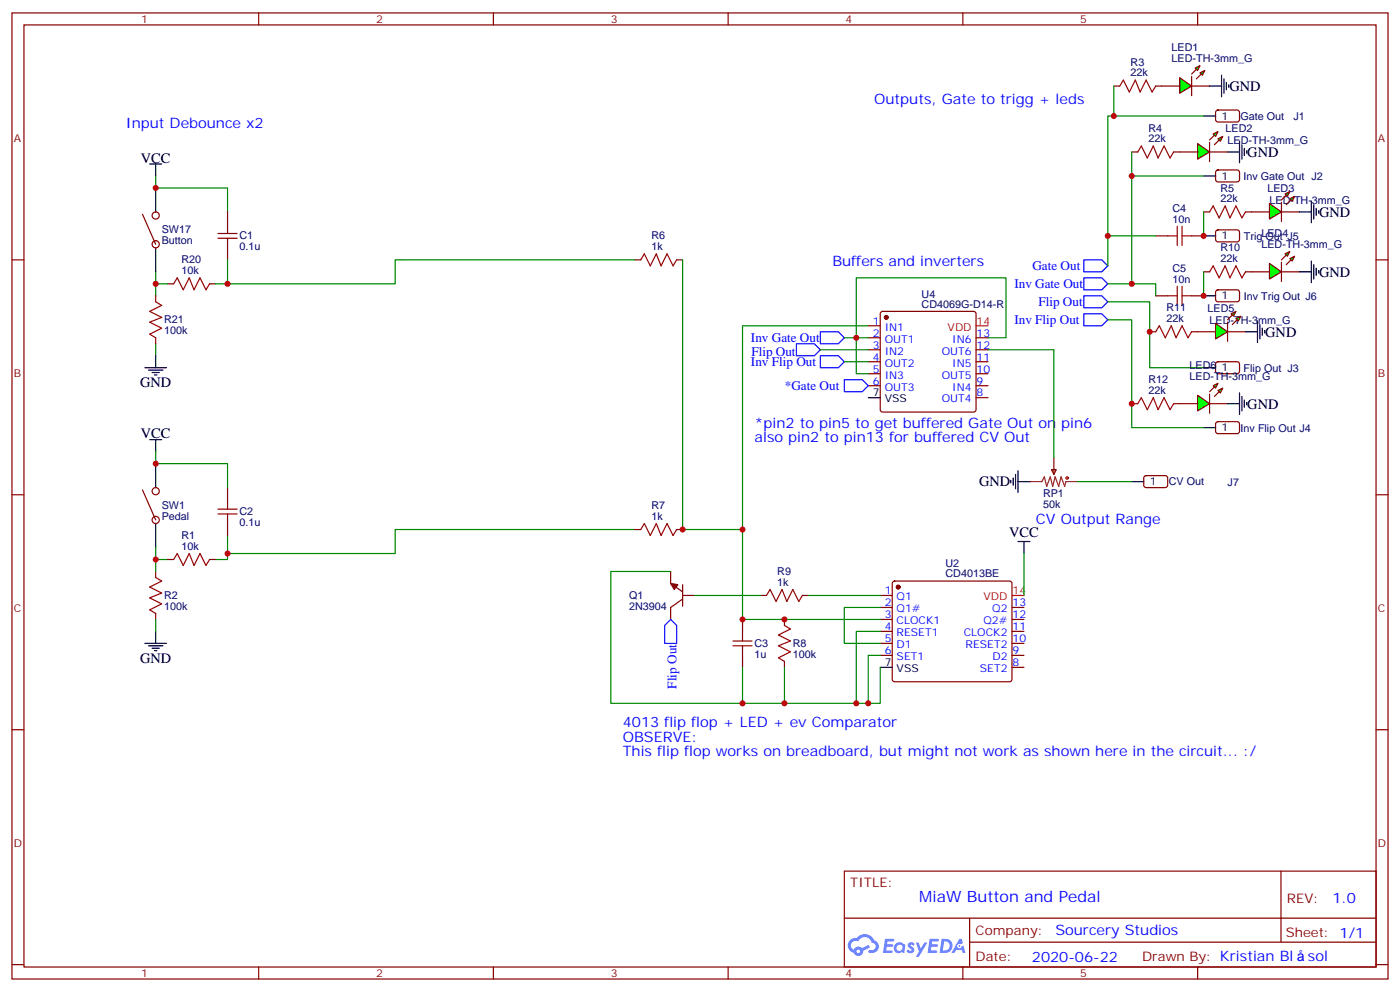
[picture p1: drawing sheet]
<svg xmlns="http://www.w3.org/2000/svg" width="412mm" height="292mm" viewBox="0 0 412 292" stroke-linecap="round" stroke-linejoin="round" font-family="sans-serif">
<g fill="none" stroke="#870000" stroke-width=".35">
<path d="M3.5 3.8h405.4v284.3h-405.4zM7.1 7.3h398.2v277.3h-398.2zM76.2 3.8v3.5M145.3 3.8v3.5M214.5 3.8v3.5M283.6 3.8v3.5M352.8 3.8v3.5M3.5 76.5h3.6M405.3 76.5h3.6M3.5 145.6h3.6M405.3 145.6h3.6M3.5 214.8h3.6"/>
<path d="M405.3 214.8h3.6M248.7 256.4h156.6v28.2h-156.6zM377.3 256.4v20.9M248.7 270.2h156.5M285.6 277.3h119.6M285.6 270.2v14.2M3.5 283.9h3.6M76.2 284.6v3.5M145.3 284.6v3.5M214.5 284.6v3.5M283.6 284.6v3.5M352.8 284.6v3.5"/>
<path d="M405.3 283.9h3.6"/>
</g>
<g fill="#5487ff">
<path d="M267.7 277.6a1.22 1.22 0 0 1 1.7 .2l-.4 .6a.47 .47 0 0 0-.3-.4 .47 .47 0 0 0-.5 .2l.1 .2a1.14 1.14 0 0 1 .8 1.8 1.14 1.14 0 0 1-1.9 0l-.2-.2 .5-.6 .7 .5a.29 .29 0 0 0 .3-.3 .29 .29 0 0 0-.2-.3 1.04 1.04 0 0 1-.6-1.7z"/>
<path d="M260.7 276.3h2.4l.3 .2-.2 .5-1.8 .1-.1 .8h1.5l.3 .4-.3 .4h-1.6l-.2 1.1h1.7l.2 .3-.2 .3-2.6 .1z"/>
<path d="M273.8 276.3h2.4l.3 .2-.1 .5-1.8 .1-.2 .8h1.6l.3 .4-.4 .4h-1.6l-.1 1.1h1.7l.2 .3-.2 .3-2.6 .1z"/>
<path d="M282.6 276.3h.7l.3 1.3-.6 .3a.69 .69 0 0 0-1 .3 .69 .69 0 0 0 .4 .9 .69 .69 0 0 0 .9-.6l.5-.2 .6 2.2h-.8l-.2-.9h-1.8l-.5 .9h-.8z"/>
<path d="M269.8 277.4h.8l.6 1.8 1.1-1.8h.9l-2.6 4.2h-.8l.9-1.5z"/>
<path d="M277.4 276.3l-.6 4.2h1.3a2.11 2.11 0 0 0 2.5-2.1 2.11 2.11 0 0 0-2.5-2.1zM278.1 277.1a1.39 1.39 0 0 1 1.7 1.4 1.39 1.39 0 0 1-1.8 1.3h-.3z"/>
<path d="M263.7 277.9a1.54 1.54 0 0 0-.1 2.2 1.54 1.54 0 0 0 2.2 .1l.6 .3 .3-2.3-.2-.3h-.4a1.49 1.49 0 0 0-2.4 0zM264 278.9a.94 .94 0 0 1 1.8 0 .94 .94 0 0 1-1.8 0z"/>
<path d="M250.4 276.7a2.18 2.18 0 0 0 1.1 3.7 1.44 1.44 0 0 0 1.6 .9 1.44 1.44 0 0 0 1.2-1.4l2-1.1-.5-.7-1.9 1a1.47 1.47 0 0 0-2.4 .4 1.39 1.39 0 0 1-.7-1.9 1.39 1.39 0 0 1 2-.5 2.12 2.12 0 0 1 2.2-1.3 2.12 2.12 0 0 1 1.9 1.7 1.14 1.14 0 0 1 1.1 1.4 1.14 1.14 0 0 1-1.7 .7 .43 .43 0 0 0-.5 .4 .43 .43 0 0 0 .4 .5 1.98 1.98 0 0 0 2.5-1.2 1.98 1.98 0 0 0-1.2-2.6 3.1 3.1 0 0 0-5.3-.6l-.9 .1zM252.3 280a.55 .55 0 0 1 1.1 0 .55 .55 0 0 1-1.1 0z"/>
<circle cx="282.6" cy="278.4" r=".26"/>
</g>
<g fill="none" stroke="#008700" stroke-width=".35">
<path d="M354.5 34.1h-28.2v44.1M45.9 51.8v3.5h21.1v7.1M354.5 51.8h-21.1v31.7h-7.1M67 76.5v7h-3.5M187 76.5h-70.6v7h-49.4M201.1 76.5v79.4h17.6v-60h37.1M326.3 69.4h14.1M45.9 80v7.1M45.9 83.5h3.5M248.7 99.4h7.1M326.3 88.8h12.4v19.4h15.8M326.3 94.1h7.1v31.8h21.1"/>
<path d="M333.4 83.5h7v3.6M45.9 101.2v3.5M241.7 102.9h14.1M248.7 106.5h7.1M45.9 132.9v3.6h21.1v7M67 157.6v7.1h-3.5M187 155.9h-70.6v7h-49.4M218.7 155.9v26.4h40.6M45.9 161.1v7.1M45.9 164.7h3.5M197.6 168.2h-17.7v38.8h38.8v-10.6M204.6 175.3h19.4"/>
<path d="M238.1 175.3h21.2M259.3 178.8h-10.6v10.6h10.6M301.6 162.9v12.4M45.9 182.3v3.5M231.1 196.4v10.6h-12.4M259.3 196.4v10.6h-28.2M259.3 192.9h-3.5v14.1M259.3 185.8h-7.1v21.2"/>
</g>
<g fill="none" stroke="#000" stroke-width=".35">
<path d="M354.5 34.1h3.6M44.1 48.3h3.5M45.9 48.3v3.5M45.9 55.3v7.1M354.5 51.8h3.6M45.9 73v7M354.5 69.4h3.6M354.5 87.1h3.6M42.7 108.2h6.3M43.7 108.9h4.3M44.8 109.6h2.1M45.5 110.3h.7"/>
<path d="M45.9 104.7v3.5M255.8 117.1h3.5M354.5 108.2h3.6M44.1 129.4h3.5M45.9 129.4v3.5M45.9 136.5v7M354.5 125.9h3.6M45.9 154.1v7M299.9 159.4h3.5M301.6 159.4v3.5M42.7 189.4h6.3M43.7 190.1h4.3"/>
<path d="M44.8 190.8h2.1M45.5 191.5h.7M45.9 185.8v3.6M259.3 196.4h3.5"/>
</g>
<g fill="none" stroke="#870000" stroke-width=".35">
<path d="M358.3 32.6l.5-.2h5.9l.4 .7v2.4l-.7 .4-5.9-.1-.4-.6v-2.1zM358.3 50.2l.5-.2 5.9 .1 .4 .6v2.4l-.7 .5-5.9-.1-.4-.7v-2.1zM42 63.1l3.9 8.8M67 62.4v3.5M67 73v3.5M187 76.5h1.7M199.3 76.5h1.8M340.4 69.4h3.6M351 69.4h3.5M358.3 67.9l.5-.2h5.9l.4 .7v2.4l-.7 .4-5.9-.1-.4-.6v-2.1zM45.9 87.1v1.7M45.9 99.4v1.8"/>
<path d="M49.4 83.5h1.8M61.7 83.5h1.8M255.8 95.9h3.5M255.8 99.4h3.5M259.5 91.9l.5-.2h26.8l.5 .2 .2 .5v28.2l-.2 .5-.5 .2h-26.8l-.5-.2-.2-.5v-28.2zM287.5 99.4h3.5M340.4 87.1h3.6M351 87.1h3.5M358.3 85.5l.5-.2 5.9 .1 .4 .6v2.4l-.7 .4h-5.9l-.4-.7v-2.1zM255.8 102.9h3.5M255.8 106.5h3.5M255.8 110h3.5"/>
<path d="M255.8 113.5h3.5M287.5 102.9h3.5M287.5 106.5h3.5M287.5 110h3.5M287.5 113.5h3.5M287.5 117.1h3.5M358.3 106.7l.5-.2h5.9l.4 .7v2.4l-.7 .4-5.9-.1-.4-.6v-2.1zM358.3 124.3l.5-.2 5.9 .1 .4 .6v2.4l-.7 .4h-5.9l-.4-.7v-2.1zM42 144.2l3.9 8.8M67 143.5v3.5M67 154.1v3.5M187 155.9h1.7"/>
<path d="M199.3 155.9h1.8M45.9 168.2v1.8M49.4 164.7h1.8M61.7 164.7h1.8M197.6 168.2v3.5l3.5 2.5M201.1 175.3h3.5M201.1 176.3l-3.5 2.5v3.5M201.1 172.1v6.3M224 175.3h1.8M236.4 175.3h1.7M259.3 175.3h3.5M259.3 178.8h3.5"/>
<path d="M263.1 171.2l.4-.2h33.9l.5 .2 .2 .5v28.3l-.2 .5-.5 .2h-33.9l-.5-.3-.2-.4v-28.3zM298.1 178.8h3.5M45.9 180.6v1.7M218.7 182.3v3.5M218.7 192.9v3.5M231.1 182.3v1.8M231.1 194.7v1.7M259.3 182.3h3.5M259.3 185.8h3.5M259.3 189.4h3.5M259.3 192.9h3.5M298.1 182.3h3.5"/>
<path d="M298.1 185.8h3.5M298.1 189.4h3.5M298.1 192.9h3.5M298.1 196.4h3.5"/>
<circle cx="45.9" cy="63.4" r="1.06"/>
<circle cx="45.9" cy="71.9" r="1.06"/>
<circle cx="45.9" cy="153" r="1.06"/>
<circle cx="45.9" cy="144.6" r="1.06"/>
</g>
<g fill="none" stroke="#a10000" stroke-width=".35">
<path d="M64.2 70.1h5.6M64.2 68.7h5.6M67 65.9v2.8M67 70.1v2.9M188.7 76.5l1.1-1.8 1.8 3.5 1.7-3.5 1.4 3.5 1.8-3.5 1.8 3.5 1-1.7M344 69.4h2.8M346.8 66.6v5.6M348.2 69.4h2.8M348.2 66.6v5.6M45.9 88.8l1.7 1.1-3.5 1.8 3.5 1.7-3.5 1.4 3.5 1.8-3.5 1.8 1.8 1M51.2 83.5l1-1.7 1.8 3.5 1.7-3.5 1.4 3.5 1.8-3.5 1.8 3.5 1-1.8M344 87.1h2.8"/>
<path d="M346.8 84.2v5.7M348.2 84.2v5.7M348.2 87.1h2.8M64.2 151.3h5.6M64.2 149.9h5.6M67 147v2.9M67 151.3v2.8M188.7 155.9l1.1-1.8 1.8 3.5 1.7-3.5 1.4 3.5 1.8-3.5 1.8 3.5 1-1.7M45.9 170l1.7 1-3.5 1.8 3.5 1.8-3.5 1.4 3.5 1.7-3.5 1.8 1.8 1.1M51.2 164.7l1-1.8 1.8 3.5 1.7-3.5 1.4 3.5 1.8-3.5 1.8 3.5 1-1.7M225.8 175.3l1-1.8 1.8 3.5 1.8-3.5 1.4 3.5 1.7-3.5 1.8 3.5 1.1-1.7M215.9 190.1h5.6"/>
<path d="M215.9 188.7h5.6M218.7 185.8v2.9M218.7 190.1v2.8M231.1 184.1l1.7 1-3.5 1.8 3.5 1.8-3.5 1.4 3.5 1.7-3.5 1.8 1.8 1.1"/>
</g>
<g fill="#870000" stroke="#870000" stroke-width=".35">
<path d="M197.6 171.7l2.1 .4-1.1 1.4z"/>
<circle cx="264.6" cy="172.8" r=".53"/>
<circle cx="261.1" cy="93.4" r=".53"/>
</g>
<path d="M287.5 95.9h3.5M298.1 175.3h3.5" fill="none" stroke="#f00" stroke-width=".35"/>
<path d="M319.3 76.5h5.3l1.7 1.7-1.7 1.8h-5.3zM241.7 97.6h5.2l1.8 1.8-1.8 1.8h-5.2zM319.3 81.8h5.3l1.7 1.7-1.7 1.8h-5.3zM319.3 87.1h5.3l1.7 1.7-1.7 1.8h-5.3zM319.3 92.4h5.3l1.7 1.7-1.7 1.8h-5.3zM234.6 101.2h5.3l1.8 1.7-1.8 1.8h-5.3zM241.7 104.7h5.2l1.8 1.8-1.8 1.7h-5.2zM195.8 184.1l1.8-1.8 1.7 1.8v5.3h-3.5z" fill="none" stroke="#00f" stroke-width=".35"/>
<path d="M347.5 22.9l3.5 2.4-3.5 2.1z" fill="#0f0" stroke="#870000" stroke-width=".35"/>
<path d="M351 22.5v5.7z" fill="#f00" stroke="#870000" stroke-width=".35"/>
<g fill="#870000" stroke="#870000" stroke-width=".35">
<path d="M351 21.8l1.4-1.4z"/>
<path d="M353.8 21.8l-1.4 1.4z"/>
</g>
<g fill="#0f0" stroke="#870000" stroke-width=".35">
<path d="M352.1 20l1.4-.7-.7 1.4z"/>
<path d="M353.5 21.4l1.4-.7-.7 1.5z"/>
</g>
<path d="M342.2 25.3h5.3M351 25.3h5.3" fill="none" stroke="#870000" stroke-width=".35"/>
<path d="M352.8 42.3l3.5 2.4-3.5 2.1z" fill="#0f0" stroke="#870000" stroke-width=".35"/>
<path d="M356.3 41.9v5.7z" fill="#f00" stroke="#870000" stroke-width=".35"/>
<g fill="#870000" stroke="#870000" stroke-width=".35">
<path d="M356.3 41.2l1.4-1.4z"/>
<path d="M359.1 41.2l-1.4 1.4z"/>
</g>
<g fill="#0f0" stroke="#870000" stroke-width=".35">
<path d="M357.4 39.4l1.4-.7-.7 1.4z"/>
<path d="M358.8 40.9l1.4-.8-.7 1.5z"/>
</g>
<path d="M347.5 44.7h5.3M356.3 44.7h5.3" fill="none" stroke="#870000" stroke-width=".35"/>
<path d="M373.9 59.9l3.6 2.5-3.6 2.1z" fill="#0f0" stroke="#870000" stroke-width=".35"/>
<path d="M377.5 59.5v5.7z" fill="#f00" stroke="#870000" stroke-width=".35"/>
<g fill="#870000" stroke="#870000" stroke-width=".35">
<path d="M377.5 58.8l1.4-1.4z"/>
<path d="M380.3 58.8l-1.4 1.5z"/>
</g>
<g fill="#0f0" stroke="#870000" stroke-width=".35">
<path d="M378.5 57.1l1.4-.7-.7 1.4z"/>
<path d="M379.9 58.5l1.5-.7-.8 1.4z"/>
</g>
<path d="M368.7 62.4h5.2M377.5 62.4h5.3" fill="none" stroke="#870000" stroke-width=".35"/>
<path d="M373.9 77.5l3.6 2.5-3.6 2.1z" fill="#0f0" stroke="#870000" stroke-width=".35"/>
<path d="M377.5 77.2v5.6z" fill="#f00" stroke="#870000" stroke-width=".35"/>
<g fill="#870000" stroke="#870000" stroke-width=".35">
<path d="M377.5 76.5l1.4-1.4z"/>
<path d="M380.3 76.5l-1.4 1.4z"/>
</g>
<g fill="#0f0" stroke="#870000" stroke-width=".35">
<path d="M378.5 74.7l1.4-.7-.7 1.4z"/>
<path d="M379.9 76.1l1.5-.7-.8 1.4z"/>
</g>
<path d="M368.7 80h5.2M377.5 80h5.3" fill="none" stroke="#870000" stroke-width=".35"/>
<path d="M358.1 95.2l3.5 2.4-3.5 2.2z" fill="#0f0" stroke="#870000" stroke-width=".35"/>
<path d="M361.6 94.8v5.7z" fill="#f00" stroke="#870000" stroke-width=".35"/>
<g fill="#870000" stroke="#870000" stroke-width=".35">
<path d="M361.6 94.1l1.4-1.4z"/>
<path d="M363 95.5l1.4-1.4z"/>
</g>
<g fill="#0f0" stroke="#870000" stroke-width=".35">
<path d="M362.7 92.4l1.4-.7-.7 1.4z"/>
<path d="M364.1 93.8l1.4-.7-.7 1.4z"/>
</g>
<path d="M352.8 97.6h5.3M361.6 97.6h5.3" fill="none" stroke="#870000" stroke-width=".35"/>
<path d="M352.8 116.3l3.5 2.5-3.5 2.1z" fill="#0f0" stroke="#870000" stroke-width=".35"/>
<path d="M356.3 116v5.6z" fill="#f00" stroke="#870000" stroke-width=".35"/>
<g fill="#870000" stroke="#870000" stroke-width=".35">
<path d="M356.3 115.3l1.4-1.4z"/>
<path d="M357.7 116.7l1.4-1.4z"/>
</g>
<g fill="#0f0" stroke="#870000" stroke-width=".35">
<path d="M357.4 113.5l1.4-.7-.7 1.4z"/>
<path d="M358.8 114.9l1.4-.7-.7 1.4z"/>
</g>
<g fill="none" stroke="#870000" stroke-width=".35">
<path d="M328.1 25.3h1.7M340.4 25.3h1.8M333.4 44.7h1.7M345.7 44.7h1.8M354.5 62.4h1.8M366.9 62.4h1.8M338.7 97.6h1.7M351 97.6h1.8M354.5 80h1.8M366.9 80h1.8M333.4 118.8h1.7M345.7 118.8h7.1"/>
<path d="M356.3 118.8h5.3M309.7 138.2h1.4l-.7 1.4zM310.4 134.7v4.9M337.1 140.2l.5-.2h5.9l.5 .7-.1 2.4-.6 .4-6-.1-.4-.6v-2.1z"/>
</g>
<g fill="none" stroke="#a10000" stroke-width=".35">
<path d="M329.8 25.3l1.1-1.7 1.8 3.5 1.7-3.5 1.4 3.5 1.8-3.5 1.8 3.5 1-1.8M335.1 44.7l1.1-1.7 1.8 3.5 1.7-3.5 1.4 3.5 1.8-3.5 1.8 3.5 1-1.8M356.3 62.4l1.1-1.8 1.7 3.5 1.8-3.5 1.4 3.5 1.8-3.5 1.7 3.5 1.1-1.7M340.4 97.6l1.1-1.7 1.8 3.5 1.7-3.5 1.4 3.5 1.8-3.5 1.8 3.5 1-1.8M356.3 80l1.1-1.8 1.7 3.6 1.8-3.6 1.4 3.6 1.8-3.6 1.7 3.6 1.1-1.8M335.1 118.8l1.1-1.7 1.8 3.5 1.7-3.5 1.4 3.5 1.8-3.5 1.8 3.5 1-1.8"/>
<circle cx="314.3" cy="140.7" r=".35"/>
</g>
<path d="M328.1 25.3v8.8M333.4 44.7v7.1M354.5 62.4v7M291 99.4h5.3v-17.6h-44.1v28.2h3.6M354.5 80v7.1M291 102.9h19.4v31.8M317.5 141.7h15.9" fill="none" stroke="#008700" stroke-width=".35"/>
<g fill="none" stroke="#000" stroke-width=".35">
<path d="M356.3 25.3h3.5M359.8 22.2v6.3M360.5 23.2v4.2M361.2 24.3v2.1M361.9 25v.7M361.6 44.7h3.5M365.1 41.6v6.3M365.8 42.6v4.2M366.5 43.7v2.1M367.2 44.4v.7M386.3 59.2v6.3M382.8 62.4h3.5"/>
<path d="M386.3 76.8v6.4M387 60.3v4.2M387 77.9v4.2M387.7 61.3v2.1M387.7 79v2.1M388.4 62v.7M388.4 79.7v.7M366.9 97.6h3.5M370.4 94.5v6.3M371.1 95.5v4.3M371.8 96.6v2.1M372.5 97.3v.7"/>
<path d="M382.8 80h3.5M361.6 118.8h3.5M365.1 115.6v6.4M365.8 116.7v4.2M366.5 117.8v2.1M367.2 118.5v.7M299.2 139.6v4.3M299.9 138.6v6.3M297.7 141.4v.7M298.4 140.7v2.1M299.9 141.7h3.5M333.4 141.7h3.5"/>
</g>
<path d="M248.7 111.8h5.3l1.8 1.7-1.8 1.8h-5.3z" fill="none" stroke="#00f" stroke-width=".35"/>
<path d="M303.4 141.7h3.5l.7-1.4 .7 2.9 1.1-2.9 .7 2.9 .7-2.9 1.1 2.9 .7-2.9 1 2.9 .4-1.5h3.5" fill="none" stroke="#8c2424" stroke-width=".35"/>
<g fill="#c00">
<circle cx="354.5" cy="69.4" r=".88"/>
<circle cx="333.4" cy="51.8" r=".88"/>
<circle cx="333.4" cy="118.8" r=".88"/>
<circle cx="326.3" cy="69.4" r=".88"/>
<circle cx="218.7" cy="182.3" r=".88"/>
<circle cx="218.7" cy="155.9" r=".88"/>
<circle cx="255.8" cy="207" r=".88"/>
<circle cx="201.1" cy="155.9" r=".88"/>
<circle cx="67" cy="162.9" r=".88"/>
<circle cx="45.9" cy="136.5" r=".88"/>
<circle cx="45.9" cy="164.7" r=".88"/>
<circle cx="45.9" cy="83.5" r=".88"/>
<circle cx="45.9" cy="55.3" r=".88"/>
<circle cx="67" cy="83.5" r=".88"/>
<circle cx="218.7" cy="207" r=".88"/>
<circle cx="231.1" cy="182.3" r=".88"/>
<circle cx="231.1" cy="207" r=".88"/>
<circle cx="252.2" cy="207" r=".88"/>
<circle cx="333.4" cy="83.5" r=".88"/>
<circle cx="338.7" cy="97.6" r=".88"/>
<circle cx="328.1" cy="34.1" r=".88"/>
<circle cx="354.5" cy="87.1" r=".88"/>
<circle cx="252.2" cy="99.4" r=".88"/>
</g>
<text font-size="4.6" fill="#00f" x="270.8" y="265.4">MiaW Button and Pedal</text>
<g font-size="4.2">
<text x="362.1" y="26.8">GND</text>
<text x="41.5" y="47.9">VCC</text>
<text x="367.4" y="46.2">GND</text>
<text x="388.6" y="63.8">GND</text>
<text x="388.6" y="81.4">GND</text>
<text x="372.7" y="99.1">GND</text>
<text x="41.3" y="113.9">GND</text>
<text x="367.4" y="120.3">GND</text>
<text x="41.5" y="129">VCC</text>
<text x="288.4" y="143.1">GND</text>
<text x="297.3" y="158.2">VCC</text>
<text x="41.3" y="195">GND</text>
</g>
<g font-size="4.2" fill="#00f">
<text x="257.5" y="30.6">Outputs, Gate to trigg + leds</text>
<text x="37" y="37.7">Input Debounce x2</text>
<text x="245.2" y="78.2">Buffers and inverters</text>
<text x="222.2" y="125.9">*pin2 to pin5 to get buffered Gate Out on pin6</text>
<text x="222.2" y="130.1">also pin2 to pin13 for buffered CV Out</text>
<text x="305.2" y="154.1">CV Output Range</text>
<text x="183.4" y="214.1">4013 flip flop + LED + ev Comparator</text>
<text x="183.4" y="218.3">OBSERVE:</text>
<text x="183.4" y="222.5">This flip flop works on breadboard, but might not work as shown here in the circuit... :/</text>
<text x="392.5" y="265.7">1.0</text>
<text x="310.9" y="275.2">Sourcery Studios</text>
<text x="304" y="283">2020-06-22</text>
<text x="385.3" y="282.9">sol</text>
</g>
<g font-size="3.9" fill="#00f">
<text x="304.1" y="79.5">Gate Out</text>
<text x="298.8" y="84.8">Inv Gate Out</text>
<text x="298.8" y="95.4">Inv Flip Out</text>
<text x="305.9" y="90.1">Flip Out</text>
<text x="221.2" y="100.6">Inv Gate Out</text>
<text x="221.2" y="107.7">Inv Flip Out</text>
<text x="221.3" y="104.7">Flip Out</text>
<text x="231.2" y="114.8">*Gate Out</text>
<text x="199.3" y="202.6" transform="rotate(-90 199.3 202.6)">Flip Out</text>
</g>
<g font-size="3.9" fill="#800">
<text x="250.5" y="261">TITLE:</text>
<text x="379.1" y="265.7">REV:</text>
<text x="287.4" y="275.2">Company:</text>
<text x="378.7" y="275.8">Sheet: 1/1</text>
<text x="287.4" y="282.9">Date:</text>
<text x="336.4" y="282.9">Drawn By: Kristian Bl</text>
</g>
<g font-size="3.2" fill="#800">
<text x="41.6" y="6.8">1</text>
<text x="110.8" y="6.8">2</text>
<text x="179.9" y="6.8">3</text>
<text x="249.1" y="6.8">4</text>
<text x="318.2" y="6.8">5</text>
<text x="4.1" y="41.9">A</text>
<text x="405.9" y="41.9">A</text>
<text x="4.1" y="111.1">B</text>
<text x="405.9" y="111.1">B</text>
<text x="4.1" y="180.2">C</text>
<text x="405.9" y="180.2">C</text>
<text x="4.1" y="249.3">D</text>
<text x="405.9" y="249.3">D</text>
<text x="41.6" y="287.6">1</text>
<text x="110.8" y="287.6">2</text>
<text x="179.9" y="287.6">3</text>
<text x="249.1" y="287.6">4</text>
<text x="318.2" y="287.6">5</text>
</g>
<g font-size="3.2" fill="#000080">
<text x="345.1" y="15.1">LED1</text>
<text x="333" y="22.5">22k</text>
<text x="333" y="19.3">R3</text>
<text x="345.1" y="18.3">LED-TH-3mm_G</text>
<text x="365.4" y="35.3">Gate Out</text>
<text x="381" y="35.3">J1</text>
<text x="338.3" y="41.9">22k</text>
<text x="338.3" y="38.7">R4</text>
<text x="361" y="38.8">LED2</text>
<text x="361.6" y="42.3">LED-TH-3mm_G</text>
<text x="366.3" y="52.9">Inv Gate Out J2</text>
<text x="359.5" y="59.5">22k</text>
<text x="359.5" y="56.4">R5</text>
<text x="373.4" y="56.4">LED3</text>
<text x="374" y="60">LED-TH-3mm_G</text>
<text x="345.4" y="65.5">10n</text>
<text x="345.4" y="62.3">C4</text>
<text x="47.6" y="71.9">Button</text>
<text x="47.6" y="68.7">SW17</text>
<text x="70.6" y="70.5">C1</text>
<text x="191.9" y="70.5">R6</text>
<text x="366.4" y="70.6">Trig Out J5</text>
<text x="371.6" y="69.8">LED4</text>
<text x="53.4" y="77.5">R20</text>
<text x="70.6" y="73.7">0.1u</text>
<text x="191.9" y="73.7">1k</text>
<text x="359.5" y="77.2">22k</text>
<text x="359.5" y="74">R10</text>
<text x="371.6" y="73">LED-TH-3mm_G</text>
<text x="53.4" y="80.7">10k</text>
<text x="345.4" y="83.2">10n</text>
<text x="345.4" y="80">C5</text>
<text x="271.5" y="87.7">U4</text>
<text x="366.4" y="88.2">Inv Trig Out J6</text>
<text x="48.3" y="95.2">R21</text>
<text x="271.5" y="90.6">CD4069G-D14-R</text>
<text x="343.6" y="94.8">22k</text>
<text x="343.6" y="91.7">R11</text>
<text x="355.7" y="91.7">LED5</text>
<text x="356.3" y="95.2">LED-TH-3mm_G</text>
<text x="48.3" y="98.4">100k</text>
<text x="338.3" y="112.8">R12</text>
<text x="350.4" y="111.8">LED-TH-3mm_G</text>
<text x="350.4" y="108.6">LED6</text>
<text x="366.3" y="109.4">Flip Out J3</text>
<text x="338.3" y="116">22k</text>
<text x="365.5" y="127">Inv Flip Out J4</text>
<text x="344.3" y="142.9">CV Out</text>
<text x="361.6" y="142.9">J7</text>
<text x="47.6" y="149.9">SW1</text>
<text x="191.9" y="149.9">R7</text>
<text x="307.2" y="149.4">50k</text>
<text x="307.2" y="146.2">RP1</text>
<text x="47.6" y="153">Pedal</text>
<text x="70.6" y="154.8">0.1u</text>
<text x="70.6" y="151.6">C2</text>
<text x="191.9" y="153">1k</text>
<text x="53.4" y="161.9">10k</text>
<text x="53.4" y="158.7">R1</text>
<text x="278.5" y="167">U2</text>
<text x="229" y="172.4">1k</text>
<text x="229" y="169.2">R9</text>
<text x="278.5" y="170">CD4013BE</text>
<text x="48.3" y="179.5">100k</text>
<text x="48.3" y="176.3">R2</text>
<text x="185.3" y="179.6">2N3904</text>
<text x="185.3" y="176.4">Q1</text>
<text x="222.2" y="190.5">C3</text>
<text x="233.5" y="190.5">R8</text>
<text x="222.2" y="193.7">1u</text>
<text x="233.5" y="193.7">100k</text>
</g>
<g font-size="3.2">
<text x="359.8" y="35.2">1</text>
<text x="359.8" y="52.8">1</text>
<text x="359.8" y="70.5">1</text>
<text x="359.8" y="88.1">1</text>
<text x="359.8" y="109.3">1</text>
<text x="257.1" y="116.7">7</text>
<text x="260.6" y="118.5">VSS</text>
<text x="359.8" y="126.9">1</text>
<text x="338.7" y="142.8">1</text>
<text x="260.6" y="196.1">7</text>
<text x="264.1" y="197.8">VSS</text>
</g>
<g font-size="3.2" fill="#00f">
<text x="257.1" y="95.5">1</text>
<text x="257.1" y="99.1">2</text>
<text x="260.6" y="97.3">IN1</text>
<text x="260.6" y="100.8">OUT1</text>
<text x="280.5" y="100.8">IN6</text>
<text x="287.7" y="99.1">13</text>
<text x="257.1" y="102.6">3</text>
<text x="257.1" y="106.1">4</text>
<text x="260.6" y="104.4">IN2</text>
<text x="260.6" y="107.9">OUT2</text>
<text x="277.4" y="104.4">OUT6</text>
<text x="280.5" y="107.9">IN5</text>
<text x="287.7" y="106.1">11</text>
<text x="287.7" y="102.6">12</text>
<text x="257.1" y="109.6">5</text>
<text x="257.1" y="113.2">6</text>
<text x="260.6" y="111.4">IN3</text>
<text x="277.4" y="111.4">OUT5</text>
<text x="287.7" y="113.2">9</text>
<text x="287.7" y="109.6">10</text>
<text x="260.6" y="114.9">OUT3</text>
<text x="277.4" y="118.5">OUT4</text>
<text x="280.5" y="114.9">IN4</text>
<text x="287.7" y="116.7">8</text>
<text x="260.6" y="174.9">1</text>
<text x="260.6" y="178.4">2</text>
<text x="264.1" y="176.7">Q1</text>
<text x="298.3" y="178.4">13</text>
<text x="260.6" y="182">3</text>
<text x="260.6" y="185.5">4</text>
<text x="264.1" y="180.2">Q1#</text>
<text x="264.1" y="183.7">CLOCK1</text>
<text x="289.7" y="183.7">Q2#</text>
<text x="292.3" y="180.2">Q2</text>
<text x="298.3" y="185.5">11</text>
<text x="298.3" y="182">12</text>
<text x="260.6" y="189">5</text>
<text x="264.1" y="187.3">RESET1</text>
<text x="264.1" y="190.8">D1</text>
<text x="283.9" y="187.3">CLOCK2</text>
<text x="284.4" y="190.8">RESET2</text>
<text x="298.3" y="189">10</text>
<text x="260.6" y="192.5">6</text>
<text x="264.1" y="194.3">SET1</text>
<text x="288.6" y="197.8">SET2</text>
<text x="292.3" y="194.3">D2</text>
<text x="298.3" y="196.1">8</text>
<text x="298.3" y="192.5">9</text>
</g>
<g font-size="3.2" fill="#f00">
<text x="287.7" y="95.5">14</text>
<text x="279.1" y="97.3">VDD</text>
<text x="289.7" y="176.7">VDD</text>
<text x="298.3" y="174.9">14</text>
</g>
</svg>
